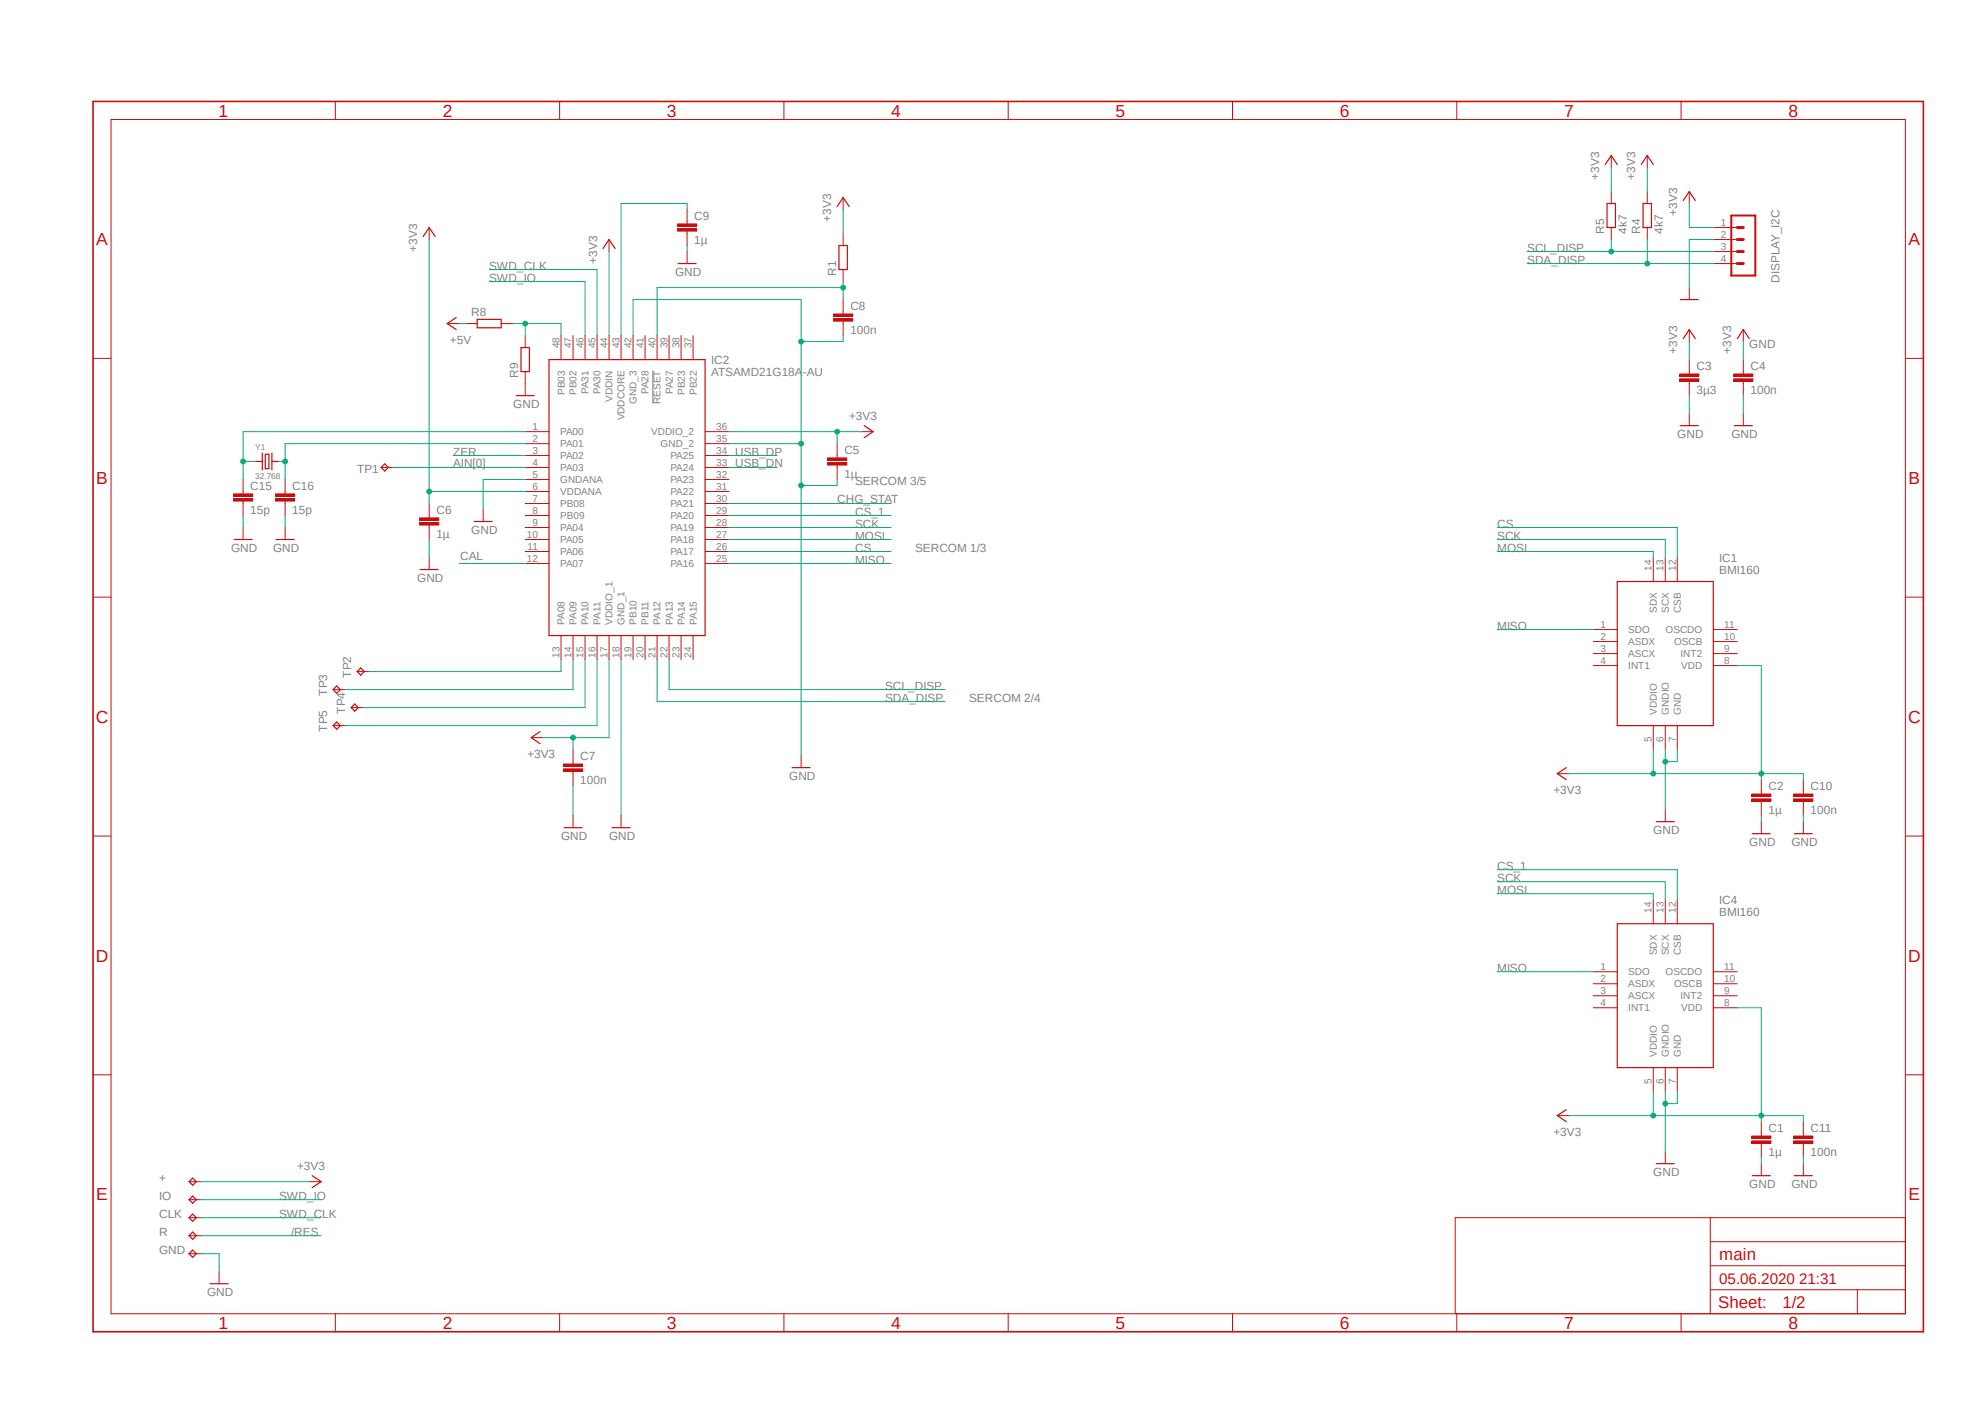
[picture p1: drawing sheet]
<svg xmlns="http://www.w3.org/2000/svg" width="420mm" height="297mm" viewBox="0 0 420 297" stroke-linecap="round" stroke-linejoin="round" font-family="sans-serif">
<path d="M19.2 21.1l388.1 261.2M407.3 21.1l-388.1 261.2" fill="none" stroke="#fff" stroke-width=".21"/>
<path d="M138.1 78.4v7" fill="none" stroke="#808080" stroke-width=".21"/>
<g fill="none" stroke="#c90d0c" stroke-width=".21">
<path d="M23.5 25.3h379.6v252.6h-379.6zM71 21.5v3.8M118.4 21.5v3.8M165.9 21.5v3.8M213.3 21.5v3.8M260.8 21.5v3.8M308.2 21.5v3.8M355.7 21.5v3.8M90.8 48.1v2.6M128.9 50.7v2.5M357.4 40.5v2.6M362.5 48.1h5.1"/>
<path d="M362.5 50.7h5.1M362.5 53.2h5.1M362.5 55.8h5.1M19.7 75.8h3.8M118.7 71v5.1M121.2 71v5.1M123.8 71v5.1M126.3 71v5.1M128.9 71v5.1M131.4 71v5.1M133.9 71v5.1M136.5 71v5.1"/>
<path d="M139 71v5.1M141.6 71v5.1M144.1 71v5.1M146.6 71v5.1M357.4 60.8v2.6M403.1 75.8h3.9M111.1 91.3h5.1M111.1 93.9h5.1M111.1 96.4h5.1M111.1 98.9h5.1M149.2 91.3h5.1M149.2 93.9h5.1"/>
<path d="M149.2 96.4h5.1M149.2 98.9h5.1M182.2 91.3h2.5M102.2 107.8v2.5M111.1 101.4h5.1M111.1 104h5.1M111.1 106.5h5.1M111.1 109.1h5.1M111.1 111.6h5.1M111.1 114.1h5.1M111.1 116.7h5.1M111.1 119.2h5.1"/>
<path d="M149.2 101.4h5.1M149.2 104h5.1M149.2 106.5h5.1M149.2 109.1h5.1M149.2 111.6h5.1M149.2 114.1h5.1M149.2 116.7h5.1M149.2 119.2h5.1M349.8 117.9v5.1M352.3 117.9v5.1M354.9 117.9v5.1M19.7 126.3h3.8"/>
<path d="M118.7 134.5v5M121.2 134.5v5M123.8 134.5v5M126.3 134.5v5M128.9 134.5v5M131.4 134.5v5M133.9 134.5v5M136.5 134.5v5M139 134.5v5M141.6 134.5v5M144.1 134.5v5M146.6 134.5v5"/>
<path d="M337.1 133.2h5.1M337.1 135.7h5.1M337.1 138.3h5.1M362.5 133.2h5.1M362.5 135.7h5.1M362.5 138.3h5.1M403.1 126.3h3.9M112.4 156h2.5M169.5 159.9v2.5M337.1 140.8h5.1M349.8 153.5v5.1M352.3 153.5v5.1"/>
<path d="M354.9 153.5v5.1M362.5 140.8h5.1M19.7 176.9h3.8M131.4 172.6v2.5M329.5 163.7h2.5M352.3 171.3v2.5M372.7 167.5v.5M372.7 169.5v.5M403.1 176.9h3.9M19.7 227.4h3.8M403.1 227.4h3.9M361.9 257.6v20.3"/>
<path d="M403.1 257.6h-95.2v20.3M71 277.9v3.8M118.4 277.9v3.8M165.9 277.9v3.8M213.3 277.9v3.8M260.8 277.9v3.8M308.2 277.9v3.8M355.7 277.9v3.8M361.9 272.8h41.2M361.9 267.8h41.2M361.9 262.7h41.2M393 272.8v5.1"/>
</g>
<path d="M19.7 21.5h387.3v260.2h-387.3z" fill="none" stroke="#c90d0c" stroke-width=".34"/>
<g fill="none" stroke="#c90d0c" stroke-width=".25">
<path d="M89.5 50l1.3-1.9 1.3 1.9M127.6 52.6l1.3-1.9 1.2 1.9M356.2 42.4l1.2-1.9 1.3 1.9M116.2 76.1h33v58.4h-33zM355.5 63.4h3.8M182.8 90l1.9 1.3-1.9 1.3M100.3 110.3h3.8M342.2 123h20.3v30.5h-20.3zM114.3 154.8l-1.9 1.2 1.9 1.3M129.5 175.1h3.8M167.6 162.4h3.8M331.4 162.4l-1.9 1.3 1.9 1.2"/>
<path d="M350.4 173.8h3.8"/>
</g>
<path d="M366.3 45.6h5.1v12.7h-5.1z" fill="none" stroke="#c90d0c" stroke-width=".42"/>
<path d="M367.6 53.2h1.3M367.6 50.7h1.3M367.6 48.1h1.3M367.6 55.8h1.3" fill="none" stroke="#c90d0c" stroke-width=".64"/>
<path d="M370.6 169h4.1v.5h-4.1z" fill-rule="evenodd" fill="#c90d0c"/>
<path d="M370.6 169h4.1v.5h-4.1z" fill="none" stroke="#c90d0c" stroke-width=".21"/>
<path d="M370.6 168h4.1v.5h-4.1z" fill-rule="evenodd" fill="#c90d0c"/>
<path d="M357.4 78.6v.5M357.4 80.6v.6M370.6 168h4.1v.5h-4.1zM372.7 164.9v2.6M372.7 170v2.6" fill="none" stroke="#c90d0c" stroke-width=".21"/>
<path d="M355.4 80.1h4.1v.5h-4.1z" fill-rule="evenodd" fill="#c90d0c"/>
<path d="M355.4 80.1h4.1v.5h-4.1z" fill="none" stroke="#c90d0c" stroke-width=".21"/>
<path d="M355.4 79.1h4.1v.5h-4.1z" fill-rule="evenodd" fill="#c90d0c"/>
<path d="M355.4 79.1h4.1v.5h-4.1zM357.4 76.1v2.5M368.9 78.6v.5M357.4 81.2v2.5M368.9 80.6v.6" fill="none" stroke="#c90d0c" stroke-width=".21"/>
<path d="M366.8 80.1h4.1v.5h-4.1z" fill-rule="evenodd" fill="#c90d0c"/>
<path d="M366.8 80.1h4.1v.5h-4.1z" fill="none" stroke="#c90d0c" stroke-width=".21"/>
<path d="M366.8 79.1h4.1v.5h-4.1z" fill-rule="evenodd" fill="#c90d0c"/>
<path d="M366.8 79.1h4.1v.5h-4.1zM368.9 76.1v2.5M177.1 96.4v.5M177.1 98.4v.5M368.9 81.2v2.5" fill="none" stroke="#c90d0c" stroke-width=".21"/>
<path d="M175.1 97.9h4.1v.5h-4.1z" fill-rule="evenodd" fill="#c90d0c"/>
<path d="M175.1 97.9h4.1v.5h-4.1z" fill="none" stroke="#c90d0c" stroke-width=".21"/>
<path d="M175.1 96.9h4.1v.5h-4.1z" fill-rule="evenodd" fill="#c90d0c"/>
<path d="M175.1 96.9h4.1v.5h-4.1zM177.1 93.9v2.5M177.1 98.9v2.5M90.8 109.1v.5M90.8 111.1v.5" fill="none" stroke="#c90d0c" stroke-width=".21"/>
<path d="M88.8 110.6h4v.5h-4z" fill-rule="evenodd" fill="#c90d0c"/>
<path d="M88.8 110.6h4v.5h-4z" fill="none" stroke="#c90d0c" stroke-width=".21"/>
<path d="M88.8 109.6h4v.5h-4z" fill-rule="evenodd" fill="#c90d0c"/>
<path d="M88.8 109.6h4v.5h-4zM90.8 106.5v2.6M90.8 111.6v2.5M121.2 161.1v.5M121.2 163.2v.5" fill="none" stroke="#c90d0c" stroke-width=".21"/>
<path d="M119.2 162.6h4.1v.6h-4.1z" fill-rule="evenodd" fill="#c90d0c"/>
<path d="M119.2 162.6h4.1v.6h-4.1z" fill="none" stroke="#c90d0c" stroke-width=".21"/>
<path d="M119.2 161.6h4.1v.5h-4.1z" fill-rule="evenodd" fill="#c90d0c"/>
<path d="M178.4 65.9v.5M178.4 67.9v.6M121.2 158.6v2.5M119.2 161.6h4.1v.5h-4.1zM121.2 163.7v2.5" fill="none" stroke="#c90d0c" stroke-width=".21"/>
<path d="M176.4 67.4h4v.5h-4z" fill-rule="evenodd" fill="#c90d0c"/>
<path d="M176.4 67.4h4v.5h-4z" fill="none" stroke="#c90d0c" stroke-width=".21"/>
<path d="M176.4 66.4h4v.5h-4z" fill-rule="evenodd" fill="#c90d0c"/>
<g fill="none" stroke="#c90d0c" stroke-width=".21">
<path d="M340.9 32.9v2.5M348.5 32.9v2.5M145.4 46.9v.5M145.4 48.9v.5M178.4 41.8v2.5M178.4 49.4v2.5M178.4 57v2.6M340.9 40.5v2.6M340.9 48.1v2.6M348.5 40.5v2.6M348.5 48.1v2.6M176.4 66.4h4v.5h-4z"/>
<path d="M178.4 63.4v2.5M178.4 68.5v2.5M357.4 69.7v2.6M368.9 69.7v2.6M357.4 87.5v2.5M368.9 87.5v2.5M90.8 117.9v2.6M121.2 172.6v2.5M372.7 173.8v2.6"/>
</g>
<g fill="none" stroke="#c90d0c" stroke-width=".25">
<path d="M339.6 34.8l1.3-1.9 1.3 1.9M347.3 34.8l1.2-1.9 1.3 1.9M177.1 43.7l1.3-1.9 1.3 1.9M177.5 51.9h1.8v5.1h-1.8zM340 43.1h1.8v5h-1.8zM347.6 43.1h1.8v5h-1.8zM356.2 71.6l1.2-1.9 1.3 1.9M367.6 71.6l1.3-1.9 1.2 1.9M355.5 90h3.8M366.9 90h3.9M88.9 120.5h3.8M119.3 175.1h3.8"/>
<path d="M370.8 176.4h3.8"/>
</g>
<path d="M143.3 48.4h4.1v.5h-4.1z" fill-rule="evenodd" fill="#c90d0c"/>
<path d="M143.3 48.4h4.1v.5h-4.1z" fill="none" stroke="#c90d0c" stroke-width=".21"/>
<path d="M143.3 47.4h4.1v.5h-4.1z" fill-rule="evenodd" fill="#c90d0c"/>
<path d="M143.3 47.4h4.1v.5h-4.1zM145.4 44.3v2.6M145.4 49.4v2.5M145.4 53.2v2.6M381.6 167.5v.5M381.6 169.5v.5" fill="none" stroke="#c90d0c" stroke-width=".21"/>
<path d="M143.5 55.8h3.8" fill="none" stroke="#c90d0c" stroke-width=".25"/>
<path d="M379.5 169h4.1v.5h-4.1z" fill-rule="evenodd" fill="#c90d0c"/>
<path d="M379.5 169h4.1v.5h-4.1z" fill="none" stroke="#c90d0c" stroke-width=".21"/>
<path d="M379.5 168h4.1v.5h-4.1z" fill-rule="evenodd" fill="#c90d0c"/>
<g fill="none" stroke="#c90d0c" stroke-width=".21">
<path d="M379.5 168h4.1v.5h-4.1zM381.6 164.9v2.6M381.6 170v2.6M381.6 173.8v2.6M349.8 190.3v5.1M352.3 190.3v5.1M354.9 190.3v5.1M337.1 205.6h5.1M337.1 208.1h5.1M337.1 210.7h5.1M337.1 213.2h5.1M362.5 205.6h5.1"/>
<path d="M362.5 208.1h5.1M362.5 210.7h5.1M362.5 213.2h5.1M329.5 236h2.5M349.8 225.8v5.1M352.3 225.8v5.1M354.9 225.8v5.1M372.7 239.8v.5M40 250h2.5M40 257.6h2.5M40 253.8h2.5M65.4 250h2.5"/>
<path d="M352.3 243.6v2.6M372.7 241.9v.5M40 265.2h2.5M40 261.4h2.5M46.4 269v2.6"/>
</g>
<path d="M379.6 176.4h3.9M342.2 195.4h20.3v30.4h-20.3zM331.4 234.7l-1.9 1.3 1.9 1.3M40 257.6l.8-.8 .7 .8-.7 .8zM40.8 249.2l.7 .8-.7 .7-.8-.7zM40.8 253l.7 .8-.7 .8-.8-.8zM66 248.7l1.9 1.3-1.9 1.2M350.4 246.2h3.8M40 265.2l.8-.7 .7 .7-.7 .8zM40.8 260.6l.7 .8-.7 .8-.8-.8zM44.4 271.6h3.9" fill="none" stroke="#c90d0c" stroke-width=".25"/>
<path d="M370.6 241.3h4.1v.6h-4.1z" fill-rule="evenodd" fill="#c90d0c"/>
<path d="M370.6 241.3h4.1v.6h-4.1z" fill="none" stroke="#c90d0c" stroke-width=".21"/>
<path d="M370.6 240.3h4.1v.5h-4.1z" fill-rule="evenodd" fill="#c90d0c"/>
<path d="M372.7 237.3v2.5M381.6 239.8v.5M370.6 240.3h4.1v.5h-4.1zM372.7 242.4v2.5M372.7 246.2v2.5M381.6 241.9v.5" fill="none" stroke="#c90d0c" stroke-width=".21"/>
<path d="M370.8 248.7h3.8" fill="none" stroke="#c90d0c" stroke-width=".25"/>
<path d="M379.5 241.3h4.1v.6h-4.1z" fill-rule="evenodd" fill="#c90d0c"/>
<path d="M379.5 241.3h4.1v.6h-4.1z" fill="none" stroke="#c90d0c" stroke-width=".21"/>
<path d="M379.5 240.3h4.1v.5h-4.1z" fill-rule="evenodd" fill="#c90d0c"/>
<g fill="none" stroke="#c90d0c" stroke-width=".21">
<path d="M94.6 68.5h2.6M98.4 68.5h2.6M106 68.5h2.6M111.1 71v2.5M111.1 78.6v5.1M80.6 98.9h2.6M51.4 104v.5M51.4 106v.5M70.5 145.9h2.5M70.5 153.5h2.5M74.3 149.7h2.5M75.6 142.1h2.5"/>
<path d="M381.6 237.3v2.5M379.5 240.3h4.1v.5h-4.1zM381.6 242.4v2.5M381.6 246.2v2.5"/>
</g>
<g fill="none" stroke="#c90d0c" stroke-width=".25">
<path d="M96.5 67.2l-1.9 1.3 1.9 1.2M101 67.6h5v1.7h-5zM110.2 73.5h1.8v5.1h-1.8zM54 97.6h1.5M55.5 95.8v3.6M56.1 96.1h.8v3h-.8zM57.5 95.8v3.6M57.5 97.6h1.6M81.4 98.1l.8 .8-.8 .8-.8-.8zM109.2 83.7h3.8M70.5 153.5l.7-.8 .8 .8-.8 .8zM71.2 145.1l.8 .8-.8 .7-.7-.7z"/>
<path d="M75.1 148.9l.7 .8-.7 .8-.8-.8zM76.3 141.3l.8 .8-.8 .7-.7-.7zM379.6 248.7h3.9"/>
</g>
<path d="M49.4 105.5h4.1v.5h-4.1z" fill-rule="evenodd" fill="#c90d0c"/>
<path d="M49.4 105.5h4.1v.5h-4.1z" fill="none" stroke="#c90d0c" stroke-width=".21"/>
<path d="M49.4 104.5h4.1v.5h-4.1z" fill-rule="evenodd" fill="#c90d0c"/>
<path d="M49.4 104.5h4.1v.5h-4.1zM51.4 101.4v2.6M51.4 106.5v2.6M60.3 104v.5M60.3 106v.5" fill="none" stroke="#c90d0c" stroke-width=".21"/>
<path d="M58.3 105.5h4.1v.5h-4.1z" fill-rule="evenodd" fill="#c90d0c"/>
<path d="M58.3 105.5h4.1v.5h-4.1z" fill="none" stroke="#c90d0c" stroke-width=".21"/>
<path d="M58.3 104.5h4.1v.5h-4.1z" fill-rule="evenodd" fill="#c90d0c"/>
<path d="M51.4 111.6v2.5M58.3 104.5h4.1v.5h-4.1zM60.3 101.4v2.6M60.3 106.5v2.6M60.3 111.6v2.5" fill="none" stroke="#c90d0c" stroke-width=".21"/>
<path d="M49.5 114.1h3.8M58.4 114.1h3.8" fill="none" stroke="#c90d0c" stroke-width=".25"/>
<path d="M128.9 139.5v16.5h-14M121.2 156v2.6" fill="none" stroke="#0dab76" stroke-width=".21"/>
<circle cx="121.2" cy="156" r=".51" fill="#0dab76"/>
<g fill="none" stroke="#0dab76" stroke-width=".21">
<path d="M128.9 53.2v17.8M154.3 91.3h27.9M177.1 91.3v2.6"/>
<circle cx="121.2" cy="156" r=".51"/>
</g>
<circle cx="177.1" cy="91.3" r=".51" fill="#0dab76"/>
<g fill="none" stroke="#0dab76" stroke-width=".21">
<path d="M90.8 50.7v55.8M90.8 104h20.3"/>
<circle cx="177.1" cy="91.3" r=".51"/>
</g>
<circle cx="90.8" cy="104" r=".51" fill="#0dab76"/>
<g fill="none" stroke="#0dab76" stroke-width=".21">
<path d="M349.8 158.6v5.1M367.6 140.8h5.1v22.9h-40.7"/>
<circle cx="90.8" cy="104" r=".51"/>
</g>
<circle cx="349.8" cy="163.7" r=".51" fill="#0dab76"/>
<g fill="none" stroke="#0dab76" stroke-width=".21">
<path d="M372.7 163.7v1.2"/>
<circle cx="349.8" cy="163.7" r=".51"/>
</g>
<circle cx="372.7" cy="163.7" r=".51" fill="#0dab76"/>
<g fill="none" stroke="#0dab76" stroke-width=".21">
<path d="M340.9 35.4v5.1M348.5 35.4v5.1M178.4 44.3v5.1M357.4 43.1v5h5.1M357.4 72.3v3.8M368.9 72.3v3.8M372.7 163.7h8.9v1.2M367.6 213.2h5.1v22.8h-40.7M349.8 230.9v5.1M42.5 250h22.9"/>
<circle cx="372.7" cy="163.7" r=".51"/>
</g>
<circle cx="349.8" cy="236" r=".51" fill="#0dab76"/>
<g fill="none" stroke="#0dab76" stroke-width=".21">
<path d="M372.7 236v1.3"/>
<circle cx="349.8" cy="236" r=".51"/>
</g>
<circle cx="372.7" cy="236" r=".51" fill="#0dab76"/>
<g fill="none" stroke="#0dab76" stroke-width=".21">
<path d="M133.9 71v-7.6h35.6v8.9M154.3 93.9h15.2v66M111.1 101.4h-8.9v6.4M131.4 139.5v33.1M372.7 236h8.9v1.3"/>
<circle cx="372.7" cy="236" r=".51"/>
</g>
<circle cx="169.5" cy="93.9" r=".51" fill="#0dab76"/>
<g fill="none" stroke="#0dab76" stroke-width=".21">
<path d="M178.4 71v1.3h-8.9v21.6"/>
<circle cx="169.5" cy="93.9" r=".51"/>
</g>
<circle cx="169.5" cy="72.3" r=".51" fill="#0dab76"/>
<g fill="none" stroke="#0dab76" stroke-width=".21">
<path d="M177.1 101.4v1.3h-7.6"/>
<circle cx="169.5" cy="72.3" r=".51"/>
</g>
<circle cx="169.5" cy="102.7" r=".51" fill="#0dab76"/>
<g fill="none" stroke="#0dab76" stroke-width=".21">
<path d="M352.3 158.6v12.7M354.9 158.6v2.5h-2.6"/>
<circle cx="169.5" cy="102.7" r=".51"/>
</g>
<circle cx="352.3" cy="161.1" r=".51" fill="#0dab76"/>
<g fill="none" stroke="#0dab76" stroke-width=".21">
<path d="M145.4 51.9v1.3M362.5 50.7h-5.1v10.1M357.4 83.7v3.8M368.9 83.7v3.8M90.8 114.1v3.8M121.2 166.2v6.4M372.7 172.6v1.2M381.6 172.6v1.2M352.3 230.9v12.7M354.9 230.9v2.6h-2.6M42.5 265.2h3.9v3.8"/>
<circle cx="352.3" cy="161.1" r=".51"/>
</g>
<circle cx="352.3" cy="233.5" r=".51" fill="#0dab76"/>
<g fill="none" stroke="#0dab76" stroke-width=".21">
<path d="M323.1 53.2h39.4M340.9 50.7v2.5M51.4 109.1v2.5M60.3 109.1v2.5M372.7 244.9v1.3M381.6 244.9v1.3"/>
<circle cx="352.3" cy="233.5" r=".51"/>
</g>
<circle cx="340.9" cy="53.2" r=".51" fill="#0dab76"/>
<g fill="none" stroke="#0dab76" stroke-width=".21">
<path d="M323.1 55.8h39.4M348.5 50.7v5.1M141.6 139.5v6.4h58.4"/>
<circle cx="340.9" cy="53.2" r=".51"/>
</g>
<circle cx="348.5" cy="55.8" r=".51" fill="#0dab76"/>
<g fill="none" stroke="#0dab76" stroke-width=".21">
<path d="M103.5 59.6h20.3v11.4M145.4 44.3v-1.2h-14v27.9M178.4 59.6v3.8M178.4 60.8h-39.4v10.2M83.2 98.9h27.9M154.3 96.4h10.1M154.3 98.9h10.1M154.3 119.2h34.3M154.3 116.7h34.3M154.3 111.6h34.3M154.3 114.1h34.3M316.8 116.7h33v1.2"/>
<path d="M316.8 111.6h38.1v6.3M316.8 114.1h35.5v3.8M139 139.5v8.9h61M316.8 133.2h20.3M316.8 189.1h33v1.2M316.8 186.5h35.5v3.8M316.8 205.6h20.3M42.5 253.8h25.4M42.5 261.4h25.4"/>
<circle cx="348.5" cy="55.8" r=".51"/>
</g>
<circle cx="178.4" cy="60.8" r=".51" fill="#0dab76"/>
<g fill="none" stroke="#0dab76" stroke-width=".21">
<path d="M103.5 57h22.8v14M97.2 68.5h1.2M108.6 68.5h10.1v2.5M111.1 68.5v2.5M95.9 96.4h15.2M97.2 119.2h13.9M154.3 109.1h34.3M154.3 106.5h34.3M118.7 139.5v2.6h-40.6M121.2 139.5v6.4h-48.2M123.8 139.5v10.2h-47M126.3 139.5v14h-53.3"/>
<path d="M316.8 184h38.1v6.3M42.5 257.6h25.4"/>
<circle cx="178.4" cy="60.8" r=".51"/>
</g>
<circle cx="111.1" cy="68.5" r=".51" fill="#0dab76"/>
<g fill="none" stroke="#0dab76" stroke-width=".21">
<path d="M59.1 97.6h1.2M60.3 93.9v7.5"/>
<circle cx="111.1" cy="68.5" r=".51"/>
</g>
<circle cx="60.3" cy="97.6" r=".51" fill="#0dab76"/>
<g fill="none" stroke="#0dab76" stroke-width=".21">
<path d="M51.4 97.6h2.6M60.3 93.9h50.8M111.1 91.3h-59.7v10.1"/>
<circle cx="60.3" cy="97.6" r=".51"/>
</g>
<circle cx="51.4" cy="97.6" r=".51" fill="#0dab76"/>
<circle cx="51.4" cy="97.6" r=".51" fill="none" stroke="#0dab76" stroke-width=".21"/>
<g font-size="3.7" fill="#c90d0c">
<text x="46.2" y="24.7">1</text>
<text x="93.7" y="24.7">2</text>
<text x="141.1" y="24.7">3</text>
<text x="188.6" y="24.7">4</text>
<text x="236" y="24.7">5</text>
<text x="283.5" y="24.7">6</text>
<text x="330.9" y="24.7">7</text>
<text x="378.4" y="24.7">8</text>
<text x="20.4" y="51.9">A</text>
<text x="403.8" y="51.9">A</text>
<text x="20.4" y="102.4">B</text>
<text x="403.8" y="102.4">B</text>
<text x="20.3" y="152.9">C</text>
<text x="403.7" y="152.9">C</text>
<text x="20.3" y="203.5">D</text>
<text x="403.7" y="203.5">D</text>
<text x="20.4" y="254">E</text>
<text x="403.8" y="254">E</text>
<text x="46.2" y="281.1">1</text>
<text x="93.7" y="281.1">2</text>
<text x="141.1" y="281.1">3</text>
<text x="188.6" y="281.1">4</text>
<text x="236" y="281.1">5</text>
<text x="283.5" y="281.1">6</text>
<text x="330.9" y="281.1">7</text>
<text x="378.4" y="281.1">8</text>
</g>
<g font-size="3.6" fill="#c90d0c">
<text x="363.8" y="266.5">main</text>
<text x="363.5" y="276.8">Sheet:</text>
<text x="377.1" y="276.7">1/2</text>
</g>
<text font-size="3.2" fill="#c90d0c" x="363.8" y="271.6">05.06.2020 21:31</text>
<g font-size="2.5" fill="#808080">
<text x="338.4" y="38" transform="rotate(-90 338.4 38)">+3V3</text>
<text x="346" y="38" transform="rotate(-90 346 38)">+3V3</text>
<text x="146.9" y="46.5">C9</text>
<text x="175.9" y="46.9" transform="rotate(-90 175.9 46.9)">+3V3</text>
<text x="354.9" y="45.6" transform="rotate(-90 354.9 45.6)">+3V3</text>
<text x="88.3" y="53.2" transform="rotate(-90 88.3 53.2)">+3V3</text>
<text x="146.9" y="51.6">1µ</text>
<text x="323.1" y="53.2">SCL_DISP</text>
<text x="339.4" y="49.4" transform="rotate(-90 339.4 49.4)">R5</text>
<text x="344.2" y="49.4" transform="rotate(-90 344.2 49.4)">4k7</text>
<text x="347.1" y="49.4" transform="rotate(-90 347.1 49.4)">R4</text>
<text x="351.8" y="49.4" transform="rotate(-90 351.8 49.4)">4k7</text>
<text x="103.5" y="59.6">SWD_IO</text>
<text x="103.5" y="57">SWD_CLK</text>
<text x="126.3" y="55.8" transform="rotate(-90 126.3 55.8)">+3V3</text>
<text x="142.8" y="58.3">GND</text>
<text x="176.9" y="58.3" transform="rotate(-90 176.9 58.3)">R1</text>
<text x="323.1" y="55.8">SDA_DISP</text>
<text x="376.5" y="59.8" transform="rotate(-90 376.5 59.8)">DISPLAY_I2C</text>
<text x="179.9" y="65.5">C8</text>
<text x="99.7" y="66.9">R8</text>
<text x="179.9" y="70.6">100n</text>
<text x="95.2" y="72.8">+5V</text>
<text x="150.5" y="77">IC2</text>
<text x="354.9" y="74.8" transform="rotate(-90 354.9 74.8)">+3V3</text>
<text x="366.3" y="74.8" transform="rotate(-90 366.3 74.8)">+3V3</text>
<text x="370.1" y="73.5">GND</text>
<text x="109.6" y="79.9" transform="rotate(-90 109.6 79.9)">R9</text>
<text x="150.5" y="79.5">ATSAMD21G18A-AU</text>
<text x="358.9" y="83.3">3µ3</text>
<text x="358.9" y="78.2">C3</text>
<text x="370.4" y="83.3">100n</text>
<text x="370.4" y="78.2">C4</text>
<text x="108.6" y="86.2">GND</text>
<text x="179.7" y="88.8">+3V3</text>
<text x="354.9" y="92.6">GND</text>
<text x="366.3" y="92.6">GND</text>
<text x="75.6" y="100.2">TP1</text>
<text x="95.9" y="98.9">AIN[0]</text>
<text x="95.9" y="96.4">ZER</text>
<text x="155.5" y="96.4">USB_DP</text>
<text x="155.5" y="98.9">USB_DN</text>
<text x="178.6" y="101.1">1µ</text>
<text x="178.6" y="96">C5</text>
<text x="53" y="103.6">C15</text>
<text x="61.9" y="103.6">C16</text>
<text x="177.1" y="106.5">CHG_STAT</text>
<text x="180.9" y="102.7">SERCOM 3/5</text>
<text x="53" y="108.7">15p</text>
<text x="61.9" y="108.7">15p</text>
<text x="92.3" y="113.8">1µ</text>
<text x="92.3" y="108.7">C6</text>
<text x="99.7" y="112.9">GND</text>
<text x="180.9" y="111.6">SCK</text>
<text x="180.9" y="109.1">CS_1</text>
<text x="316.8" y="111.6">CS</text>
<text x="48.9" y="116.7">GND</text>
<text x="57.8" y="116.7">GND</text>
<text x="97.4" y="118.5">CAL</text>
<text x="180.9" y="119.2">MISO</text>
<text x="180.9" y="116.7">CS</text>
<text x="180.9" y="114.1">MOSI</text>
<text x="193.6" y="116.7">SERCOM 1/3</text>
<text x="316.8" y="116.7">MOSI</text>
<text x="316.8" y="114.1">SCK</text>
<text x="363.8" y="118.8">IC1</text>
<text x="88.3" y="123">GND</text>
<text x="363.8" y="121.4">BMI160</text>
<text x="316.8" y="133.2">MISO</text>
<text x="74.3" y="143.3" transform="rotate(-90 74.3 143.3)">TP2</text>
<text x="69.2" y="147.2" transform="rotate(-90 69.2 147.2)">TP3</text>
<text x="187.3" y="145.9">SCL_DISP</text>
<text x="187.3" y="148.4">SDA_DISP</text>
<text x="205.1" y="148.4">SERCOM 2/4</text>
<text x="69.2" y="154.8" transform="rotate(-90 69.2 154.8)">TP5</text>
<text x="73" y="151" transform="rotate(-90 73 151)">TP4</text>
<text x="111.6" y="160.4">+3V3</text>
<text x="122.8" y="160.7">C7</text>
<text x="122.8" y="165.8">100n</text>
<text x="167" y="164.9">GND</text>
<text x="328.7" y="168">+3V3</text>
<text x="374.2" y="167.1">C2</text>
<text x="383.1" y="167.1">C10</text>
<text x="374.2" y="172.2">1µ</text>
<text x="383.1" y="172.2">100n</text>
<text x="118.7" y="177.6">GND</text>
<text x="128.9" y="177.6">GND</text>
<text x="349.8" y="176.4">GND</text>
<text x="370.1" y="178.9">GND</text>
<text x="379" y="178.9">GND</text>
<text x="316.8" y="184">CS_1</text>
<text x="316.8" y="189.1">MOSI</text>
<text x="316.8" y="186.5">SCK</text>
<text x="363.8" y="191.2">IC4</text>
<text x="363.8" y="193.8">BMI160</text>
<text x="316.8" y="205.6">MISO</text>
<text x="374.2" y="239.4">C1</text>
<text x="383.1" y="239.4">C11</text>
<text x="328.7" y="240.3">+3V3</text>
<text x="374.2" y="244.5">1µ</text>
<text x="383.1" y="244.5">100n</text>
<text x="33.7" y="250">+</text>
<text x="62.9" y="247.4">+3V3</text>
<text x="349.8" y="248.7">GND</text>
<text x="370.1" y="251.3">GND</text>
<text x="379" y="251.3">GND</text>
<text x="33.7" y="257.6">CLK</text>
<text x="33.7" y="253.8">IO</text>
<text x="59.1" y="253.8">SWD_IO</text>
<text x="59.1" y="257.6">SWD_CLK</text>
<text x="33.7" y="261.4">R</text>
<text x="61.6" y="261.4">/RES</text>
<text x="33.7" y="265.2">GND</text>
<text x="43.8" y="274.1">GND</text>
</g>
<g font-size="2.1" fill="#808080">
<text x="364.1" y="47.8">1</text>
<text x="364.1" y="50.3">2</text>
<text x="364.1" y="52.8">3</text>
<text x="364.1" y="55.4">4</text>
<text x="118.4" y="73.7" transform="rotate(-90 118.4 73.7)">48</text>
<text x="120.9" y="73.7" transform="rotate(-90 120.9 73.7)">47</text>
<text x="123.4" y="73.7" transform="rotate(-90 123.4 73.7)">46</text>
<text x="126" y="73.7" transform="rotate(-90 126 73.7)">45</text>
<text x="128.5" y="73.7" transform="rotate(-90 128.5 73.7)">44</text>
<text x="131.1" y="73.7" transform="rotate(-90 131.1 73.7)">43</text>
<text x="133.6" y="73.7" transform="rotate(-90 133.6 73.7)">42</text>
<text x="136.1" y="73.7" transform="rotate(-90 136.1 73.7)">41</text>
<text x="138.7" y="73.7" transform="rotate(-90 138.7 73.7)">40</text>
<text x="141.2" y="73.7" transform="rotate(-90 141.2 73.7)">39</text>
<text x="143.8" y="73.7" transform="rotate(-90 143.8 73.7)">38</text>
<text x="146.3" y="73.7" transform="rotate(-90 146.3 73.7)">37</text>
<text x="119.5" y="83.6" transform="rotate(-90 119.5 83.6)">PB03</text>
<text x="122" y="83.6" transform="rotate(-90 122 83.6)">PB02</text>
<text x="124.5" y="83.4" transform="rotate(-90 124.5 83.4)">PA31</text>
<text x="127.1" y="83.4" transform="rotate(-90 127.1 83.4)">PA30</text>
<text x="137.2" y="83.4" transform="rotate(-90 137.2 83.4)">PA28</text>
<text x="142.3" y="83.4" transform="rotate(-90 142.3 83.4)">PA27</text>
<text x="144.9" y="83.6" transform="rotate(-90 144.9 83.6)">PB23</text>
<text x="147.4" y="83.6" transform="rotate(-90 147.4 83.6)">PB22</text>
<text x="129.6" y="85" transform="rotate(-90 129.6 85)">VDDIN</text>
<text x="132.2" y="88.9" transform="rotate(-90 132.2 88.9)">VDDCORE</text>
<text x="134.7" y="85.5" transform="rotate(-90 134.7 85.5)">GND_3</text>
<text x="139.8" y="85.4" transform="rotate(-90 139.8 85.4)">RESET</text>
<text x="112.6" y="90.9">1</text>
<text x="112.6" y="93.5">2</text>
<text x="118.5" y="92.1">PA00</text>
<text x="118.5" y="94.6">PA01</text>
<text x="137.8" y="92.1">VDDIO_2</text>
<text x="139.8" y="94.6">GND_2</text>
<text x="151.6" y="90.9">36</text>
<text x="151.6" y="93.5">35</text>
<text x="112.6" y="96">3</text>
<text x="112.6" y="98.6">4</text>
<text x="112.6" y="101.1">5</text>
<text x="118.5" y="97.2">PA02</text>
<text x="118.5" y="99.7">PA03</text>
<text x="141.9" y="97.2">PA25</text>
<text x="141.9" y="99.7">PA24</text>
<text x="151.6" y="96">34</text>
<text x="151.6" y="98.6">33</text>
<text x="151.6" y="101.1">32</text>
<text x="112.6" y="103.6">6</text>
<text x="112.6" y="106.2">7</text>
<text x="118.5" y="102.2">GNDANA</text>
<text x="118.5" y="104.7">VDDANA</text>
<text x="118.5" y="107.3">PB08</text>
<text x="141.9" y="102.2">PA23</text>
<text x="141.9" y="104.7">PA22</text>
<text x="141.9" y="107.3">PA21</text>
<text x="151.6" y="103.6">31</text>
<text x="151.6" y="106.2">30</text>
<text x="111.5" y="113.8">10</text>
<text x="112.6" y="108.7">8</text>
<text x="112.6" y="111.3">9</text>
<text x="118.5" y="109.8">PB09</text>
<text x="118.5" y="112.4">PA04</text>
<text x="141.9" y="109.8">PA20</text>
<text x="141.9" y="112.4">PA19</text>
<text x="151.6" y="108.7">29</text>
<text x="151.6" y="111.3">28</text>
<text x="151.6" y="113.8">27</text>
<text x="111.5" y="118.9">12</text>
<text x="111.6" y="116.3">11</text>
<text x="118.5" y="114.9">PA05</text>
<text x="118.5" y="117.4">PA06</text>
<text x="118.5" y="120">PA07</text>
<text x="141.9" y="114.9">PA18</text>
<text x="141.9" y="117.4">PA17</text>
<text x="141.9" y="120">PA16</text>
<text x="151.6" y="116.3">26</text>
<text x="151.6" y="118.9">25</text>
<text x="349.5" y="120.7" transform="rotate(-90 349.5 120.7)">14</text>
<text x="352" y="120.7" transform="rotate(-90 352 120.7)">13</text>
<text x="354.5" y="120.7" transform="rotate(-90 354.5 120.7)">12</text>
<text x="350.6" y="129.7" transform="rotate(-90 350.6 129.7)">SDX</text>
<text x="353.1" y="129.7" transform="rotate(-90 353.1 129.7)">SCX</text>
<text x="355.6" y="129.7" transform="rotate(-90 355.6 129.7)">CSB</text>
<text x="119.5" y="132.1" transform="rotate(-90 119.5 132.1)">PA08</text>
<text x="122" y="132.1" transform="rotate(-90 122 132.1)">PA09</text>
<text x="124.5" y="132.1" transform="rotate(-90 124.5 132.1)">PA10</text>
<text x="127.1" y="132.1" transform="rotate(-90 127.1 132.1)">PA11</text>
<text x="129.6" y="132.1" transform="rotate(-90 129.6 132.1)">VDDIO_1</text>
<text x="132.2" y="132.1" transform="rotate(-90 132.2 132.1)">GND_1</text>
<text x="134.7" y="132.1" transform="rotate(-90 134.7 132.1)">PB10</text>
<text x="137.2" y="132.1" transform="rotate(-90 137.2 132.1)">PB11</text>
<text x="139.8" y="132.1" transform="rotate(-90 139.8 132.1)">PA12</text>
<text x="142.3" y="132.1" transform="rotate(-90 142.3 132.1)">PA13</text>
<text x="144.9" y="132.1" transform="rotate(-90 144.9 132.1)">PA14</text>
<text x="147.4" y="132.1" transform="rotate(-90 147.4 132.1)">PA15</text>
<text x="338.7" y="132.8">1</text>
<text x="338.7" y="135.4">2</text>
<text x="338.7" y="137.9">3</text>
<text x="344.5" y="133.9">SDO</text>
<text x="344.5" y="136.5">ASDX</text>
<text x="352.4" y="133.9">OSCDO</text>
<text x="354.2" y="136.5">OSCB</text>
<text x="364.8" y="137.9">9</text>
<text x="364.8" y="135.4">10</text>
<text x="364.8" y="132.8">11</text>
<text x="118.4" y="139.2" transform="rotate(-90 118.4 139.2)">13</text>
<text x="120.9" y="139.2" transform="rotate(-90 120.9 139.2)">14</text>
<text x="123.4" y="139.2" transform="rotate(-90 123.4 139.2)">15</text>
<text x="126" y="139.2" transform="rotate(-90 126 139.2)">16</text>
<text x="128.5" y="139.2" transform="rotate(-90 128.5 139.2)">17</text>
<text x="131.1" y="139.2" transform="rotate(-90 131.1 139.2)">18</text>
<text x="133.6" y="139.2" transform="rotate(-90 133.6 139.2)">19</text>
<text x="136.1" y="139.2" transform="rotate(-90 136.1 139.2)">20</text>
<text x="138.7" y="139.2" transform="rotate(-90 138.7 139.2)">21</text>
<text x="141.2" y="139.2" transform="rotate(-90 141.2 139.2)">22</text>
<text x="143.8" y="139.2" transform="rotate(-90 143.8 139.2)">23</text>
<text x="146.3" y="139.2" transform="rotate(-90 146.3 139.2)">24</text>
<text x="338.7" y="140.5">4</text>
<text x="344.5" y="139">ASCX</text>
<text x="344.5" y="141.6">INT1</text>
<text x="355.6" y="139">INT2</text>
<text x="355.7" y="141.6">VDD</text>
<text x="364.8" y="140.5">8</text>
<text x="350.6" y="151.2" transform="rotate(-90 350.6 151.2)">VDDIO</text>
<text x="353.1" y="151.2" transform="rotate(-90 353.1 151.2)">GNDIO</text>
<text x="355.6" y="151.2" transform="rotate(-90 355.6 151.2)">GND</text>
<text x="349.5" y="157" transform="rotate(-90 349.5 157)">5</text>
<text x="352" y="157" transform="rotate(-90 352 157)">6</text>
<text x="354.5" y="157" transform="rotate(-90 354.5 157)">7</text>
<text x="349.5" y="193.1" transform="rotate(-90 349.5 193.1)">14</text>
<text x="352" y="193.1" transform="rotate(-90 352 193.1)">13</text>
<text x="354.5" y="193.1" transform="rotate(-90 354.5 193.1)">12</text>
<text x="350.6" y="202.1" transform="rotate(-90 350.6 202.1)">SDX</text>
<text x="353.1" y="202.1" transform="rotate(-90 353.1 202.1)">SCX</text>
<text x="355.6" y="202.1" transform="rotate(-90 355.6 202.1)">CSB</text>
<text x="338.7" y="205.2">1</text>
<text x="338.7" y="207.7">2</text>
<text x="344.5" y="206.3">SDO</text>
<text x="344.5" y="208.9">ASDX</text>
<text x="352.4" y="206.3">OSCDO</text>
<text x="354.2" y="208.9">OSCB</text>
<text x="364.8" y="207.7">10</text>
<text x="364.8" y="205.2">11</text>
<text x="338.7" y="210.3">3</text>
<text x="338.7" y="212.8">4</text>
<text x="344.5" y="211.4">ASCX</text>
<text x="344.5" y="214">INT1</text>
<text x="355.6" y="211.4">INT2</text>
<text x="355.7" y="214">VDD</text>
<text x="364.8" y="212.8">8</text>
<text x="364.8" y="210.3">9</text>
<text x="350.6" y="223.5" transform="rotate(-90 350.6 223.5)">VDDIO</text>
<text x="353.1" y="223.5" transform="rotate(-90 353.1 223.5)">GNDIO</text>
<text x="355.6" y="223.5" transform="rotate(-90 355.6 223.5)">GND</text>
<text x="349.5" y="229.4" transform="rotate(-90 349.5 229.4)">5</text>
<text x="352" y="229.4" transform="rotate(-90 352 229.4)">6</text>
<text x="354.5" y="229.4" transform="rotate(-90 354.5 229.4)">7</text>
</g>
<g font-size="1.8" fill="#808080">
<text x="54" y="95.1">Y1</text>
<text x="54" y="101.4">32.768</text>
</g>
</svg>
